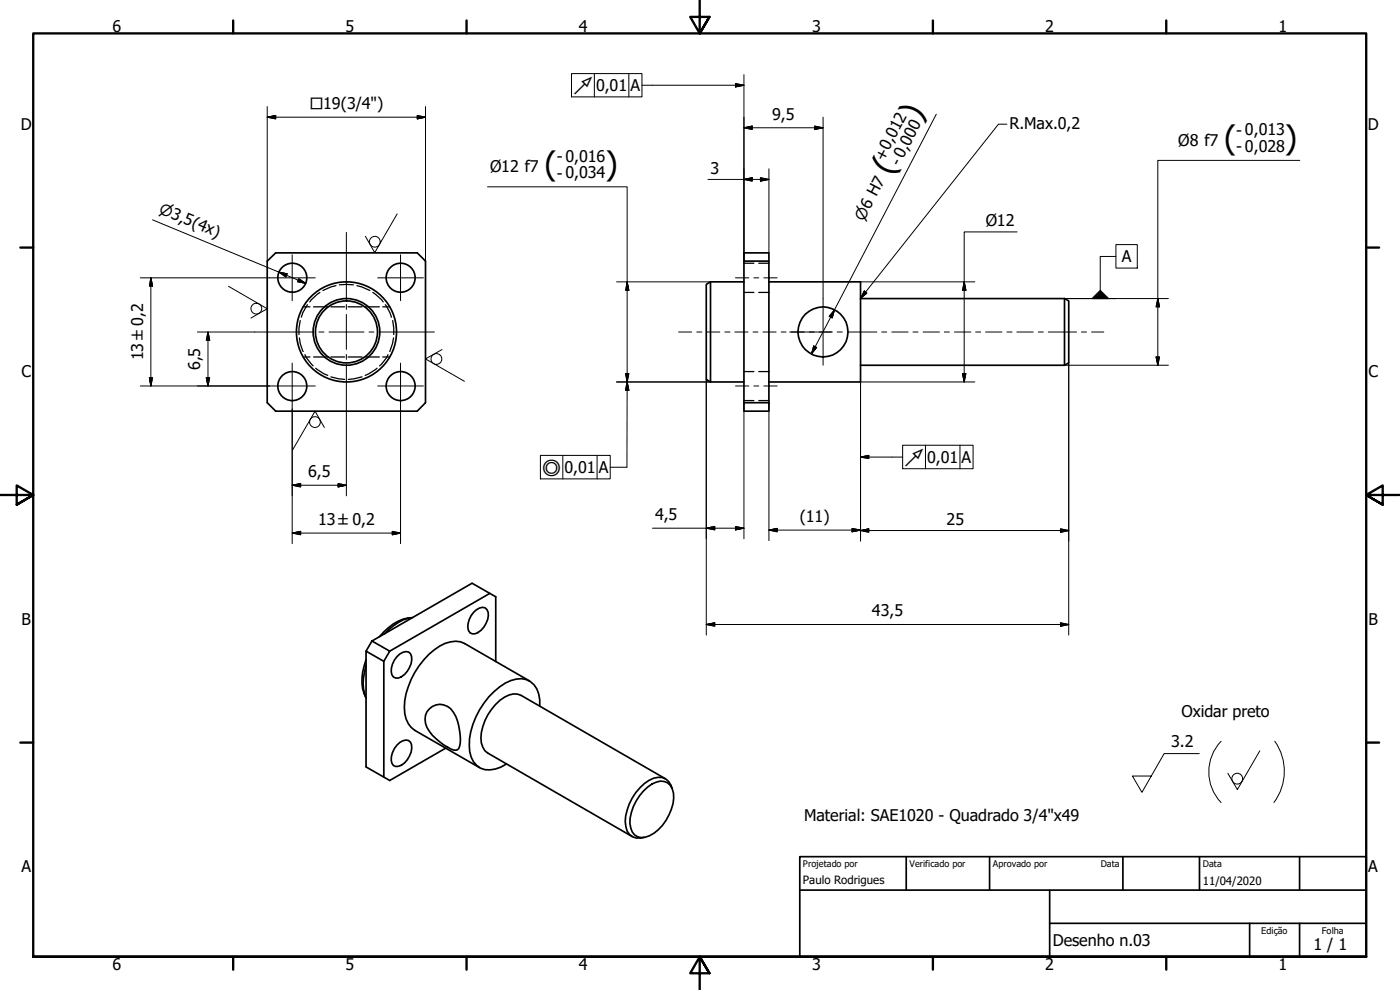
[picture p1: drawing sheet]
<svg xmlns="http://www.w3.org/2000/svg" width="420mm" height="297mm" viewBox="0 0 420 297" stroke-linecap="round" stroke-linejoin="round" font-family="sans-serif">
<g fill="none" stroke="#000" stroke-width=".51">
<path d="M80.2 78.3l2.5-2.4h42.5l2.5 2.4v42.5l-2.5 2.6h-42.5l-2.5-2.6zM223.3 75.9h7.5v2.4h-7.5zM223.3 78.3v42.5M230.8 78.3v42.5M213.2 84.6l-1.2 .7v28.5l1.2 .8M213.2 84.6v30M213.2 84.6h10.1M230.8 84.6h27.5v30h-27.5M258.3 89.6h61.2M319.5 89.6l1.2 .7v18.6l-1.2 .7M319.5 89.6v20M213.2 114.6h10.1"/>
<path d="M258.3 109.6h61.2M223.3 120.8h7.5v2.6h-7.5zM147 178l-30 17.4M109.9 199.7a13.8 13.8 0 0 0 0 9.8M109.9 197.9a14.4 14.4 0 0 0-.2 11.1M109.9 195.4v34.7l7.1 4.1 16.8-9.7M111.6 192.3l5.4 3.1-1.8 3-5.3-3zM111.6 192.3l30.1-17.3 7.1 4.1v19.4M115.2 198.4v34.8M119.1 197a3.4 3.4 0 0 1 3.5-1.4 2.97 2.97 0 0 1 .8 3.5 6.5 6.5 0 0 1-3.8 4.3 1.73 1.73 0 0 1-2.2-1.9 6.6 6.6 0 0 1 1.7-4.5zM123.4 185.3a13.5 13.5 0 0 0-9.5 5.8M123.8 185.3a14 14 0 0 0-8.4 4.9"/>
<path d="M142.1 183.8a3.3 3.3 0 0 1 3.4-1.4 2.86 2.86 0 0 1 .9 3.5 6.5 6.5 0 0 1-3.8 4.3 1.73 1.73 0 0 1-2.2-1.9 6.6 6.6 0 0 1 1.7-4.5zM128.9 212.6a4.5 4.5 0 0 1 7.2 1.1 16.3 16.3 0 0 1 1.8 10.3 1.3 1.3 0 0 1-1.8 1 17.4 17.4 0 0 1-8-6.7 4.9 4.9 0 0 1 .8-5.7zM158.9 204.3l-19.5-11.2a8.6 8.6 0 0 0-9.1 1.9 23.8 23.8 0 0 0-9 17.2 7.8 7.8 0 0 0 3.2 6.9l19.4 11.2M162 211.9a7.1 7.1 0 0 0-4.1-8 10.5 10.5 0 0 0-9.6 3.6 23.1 23.1 0 0 0-7.5 16.2 6.6 6.6 0 0 0 4.7 7.2 9.4 9.4 0 0 0 6.5-1.7M119.1 223.6a3.4 3.4 0 0 1 3.5-1.4 2.89 2.89 0 0 1 .8 3.5 5.3 5.3 0 0 1-4.7 4.3 2.34 2.34 0 0 1-1.2-3.1l.9-2.3zM193 237.4a8.6 8.6 0 0 1 5.2-3 3.7 3.7 0 0 1 3.9 3.6 14.1 14.1 0 0 1-7.2 12.7 3.6 3.6 0 0 1-5.6-2.3 12.8 12.8 0 0 1 3.7-11zM199.7 233.7l-43.3-25.1a4.9 4.9 0 0 0-5 .6 15.2 15.2 0 0 0-6.9 13.7l1 2.4 .9 .7 43.3 25M201.7 236.6a4 4 0 0 0-5.5-3.1 14.7 14.7 0 0 0-8.4 14.5 4 4 0 0 0 5.5 3.3"/>
<circle cx="87.7" cy="83.3" r="4.4"/>
<circle cx="104" cy="99.6" r="15"/>
<circle cx="104" cy="99.6" r="10"/>
<circle cx="104" cy="99.6" r="9.3"/>
<circle cx="120.2" cy="83.3" r="4.4"/>
<circle cx="247" cy="99.6" r="7.5"/>
<circle cx="87.7" cy="115.8" r="4.4"/>
<circle cx="120.2" cy="115.8" r="4.4"/>
</g>
<!-- layer: Oculto (ISO) -->
<g fill="none" stroke="#000" stroke-width=".38">
<path d="M223.3 79h3M227.7 79h3.1M90.1 96.2l-.4 2.2v2M91 92.1h2M92.3 91.4l-1.4 2.4-.5 1.4M94.1 92.1h4.1M96 87.7l-2.5 2.2-.5 .7M99.3 92.1h4.1M100.8 85.7l-1.5 .4-2.4 1.1M101.9 85.5h4.1M104.5 92.1h4.1M107.1 85.7l1.5 .4 2.4 1.1"/>
<path d="M109.7 92.1h4.2M111.9 87.7l2.6 2.2 .5 .7M114.9 92.1h2.1M115.6 91.4l1.4 2.4 .5 1.4M117.9 96.2l.3 4.2M223.3 87.7h3M227.7 87.7h3.1M89.9 101.4l.2 1.7 .9 2.4M91 107.1h2M91.5 106.4l.5 1 2 2.4M94.1 107.1h4.1M94.7 110.5l2.5 1.6 1.2 .5"/>
<path d="M99.3 113.1l4.1 .7M99.3 107.1h4.1M104.5 107.1h4.1M108.6 113.1l-4.1 .7M109.7 107.1h4.2M113.2 110.5l-2.5 1.6-1.1 .5M114.9 107.1h2.1M116.5 106.4l-.5 1-2.1 2.4M118.1 101.4l-.3 1.7-.8 2.4M223.3 111.5h3M227.7 111.5h3.1M223.3 120.2h3"/>
<path d="M227.7 120.2h3.1"/>
</g>
<!-- layer: Borda (ISO) -->
<g fill="none" stroke="#000" stroke-width=".7">
<path d="M70 6.1v3.9M140 6.1v3.9M210 0v10l-2.9-4.9h5.8l-2.9 4.9 2.9-4.9M280 6.1v3.9M350 6.1v3.9M6.1 74.3h3.9M410 74.3h3.9M0 148.5h10l-5-2.8v5.7l5-2.9-5 2.9M420 148.5h-10l5-2.8v5.7l-5-2.9 5 2.9M6.1 222.8h3.9M410 222.8h3.9M10 287.1v-277.1h400v277.1h-400h400"/>
<path d="M70 287.1v3.8M140 287.1v3.8M212.9 292l-2.9-4.9 2.9 4.9h-5.8l2.9-4.9v9.9M280 287.1v3.8M350 287.1v3.8"/>
</g>
<path d="M240 257h170v30.1h-170zM272 257v10.1M297 257v10.1M337 257v10.1M360 257v10.1M390 257v10.1M240 267.1h170M315 277h95M315 267.1v20M375 277v10.1M390 277v10.1" fill="none" stroke="#000" stroke-width=".51"/>
<!-- layer: Geometria de rascunho (ISO) -->
<path d="M366.5 222.4a13.3 13.3 0 0 0 0 18.4M382.6 222.4a15.6 15.6 0 0 1-.3 18.4" fill="none" stroke="#000" stroke-width=".3"/>
<!-- layer: Marca de centro (ISO) -->
<g fill="none" stroke="#000" stroke-width=".3">
<path d="M87.7 76.4v13.8M103.9 69.7v20.1M120.2 76.4v13.8M76.5 99.6h17.7M80.8 83.4h13.8M95.7 99.6h1.5M98.7 99.6h10.5M103.9 91.4v1.4M103.9 94.3v10.5M110.7 99.6h1.5M113.3 83.4h13.8M113.7 99.6h16.7"/>
<path d="M237 99.6h12.5M247 89.6v20M80.8 115.8h13.8M87.7 109v13.7M103.9 106.3v1.5M103.9 109.3v20.3M113.3 115.8h13.8M120.2 109v13.7"/>
</g>
<!-- layer: Linha de centro (ISO) -->
<g fill="none" stroke="#000" stroke-width=".3">
<path d="M203.6 99.6h4M209.1 99.6h1.5M212.1 99.6h3.9M217.6 99.6h1.5M220.5 99.6h4M220.7 83.4h4M226 99.6h1.5M226.3 83.4h1.4M229 99.6h3.9M229.2 83.4h4M234.4 99.6h1.5M237.4 99.6h4"/>
<path d="M242.9 99.6h1.4M245.9 99.6h3.9M251.3 99.6h1.5M254.3 99.6h8.8M264.6 99.6h1.5M267.7 99.6h4.8M274 99.6h1.5M277.1 99.6h4.8M283.4 99.6h1.5M286.4 99.6h4.9M292.8 99.6h1.5M295.8 99.6h4.9"/>
<path d="M302.2 99.6h1.5M305.2 99.6h4.9M311.6 99.6h1.5M314.6 99.6h8.5M324.5 99.6h1.6M327.6 99.6h3.7M220.7 115.8h4M226.3 115.8h1.4M229.2 115.8h4"/>
</g>
<g fill="none" stroke="#000" stroke-width=".3">
<path d="M80.2 35.2l2.5-.5v1zM80.2 35.2h47.5M80.2 32v46.3M125.2 34.7l2.5 .5-2.5 .5zM127.7 32v46.3M223.3 38.3l2.4-.5v1zM223.3 35.2v43.1M223.3 38.3h23.7M244.5 37.8l2.5 .5-2.5 .5zM247 35.2v54.4M281 34.3l-37.5 71.9M146.3 56.1h41.9v58.5"/>
<path d="M212.5 53.8h18.3M223.3 53.8l2.4-.5v1zM228.2 53.3l2.6 .5-2.6 .5zM230.8 50.7v25.2M390.1 48.1h-42.6v61.5M45.8 66l46 19M305.2 69.6h-15.8v45M42.1 83.4h38.7M45.3 83.4l.5 2.4h-1zM45.3 83.4v32.4M59.2 99.6h17.3M62.4 99.6l.5 2.5h-1z"/>
<path d="M62.4 99.6v16.2M83.7 81.6l2.5 .6-.4 .9zM89.7 83.6l2.1 1.4-2.5-.5zM185 84.6h28.2M188.2 84.6l.5 2.5h-.9zM250.4 92.9l-.7 2.5-.8-.5zM258.3 84.6h34.2M289.4 84.6l.5 2.5h-1zM319.5 89.6h31.1M347.5 89.6l.5 2.5h-1zM42.1 115.8h38.7M44.8 113.3h1l-.5 2.5z"/>
<path d="M61.9 113.3h1l-.5 2.5zM185 114.6h28.2M187.8 112.1h.9l-.5 2.5zM212 113.8v76.7M244.2 103.8l.9 .5-1.6 1.9zM288.9 112.1h1l-.5 2.5zM292.5 114.6h-34.2v47.8M319.5 109.6h31.1M320.7 108.9v81.6M347 107.1h1l-.5 2.5zM87.7 122.7v40.4M103.9 129.6v19.2"/>
<path d="M120.2 122.7v40.4M223.3 120.8v40.9M230.8 120.8v41.4M87.7 159.9l2.5-.5v1.1zM87.7 145.6l2.5-.5v1zM87.7 159.9h32.5M87.7 145.6h16.2M101.5 145.1l2.4 .5-2.4 .5zM117.7 159.4l2.5 .5-2.5 .6zM195.8 158.5h27.5M212 158.5l2.5-.5v1zM220.7 158l2.6 .5-2.6 .5z"/>
<path d="M230.8 159.1l2.4-.6v1.1zM230.8 159.1h27.5M255.7 158.5l2.6 .6-2.6 .5zM258.3 159.2l2.4-.5v1zM258.3 159.2h62.4M318.3 158.7l2.4 .5-2.4 .5zM212 187.4l2.5-.5v1zM212 187.4h108.7M318.3 186.9l2.4 .5-2.4 .5z"/>
</g>
<g fill="#000" stroke="#000" stroke-width=".3">
<path d="M80.2 35.2l2.5-.5zM80.2 35.2l2.5-.5v1zM125.2 35.7l2.5-.5zM125.2 34.7l2.5 .5-2.5 .5zM223.3 38.3l2.4-.5zM223.3 38.3l2.4-.5v1zM244.5 38.8l2.5-.5zM244.5 37.8l2.5 .5-2.5 .5zM223.3 53.8l2.4-.5zM223.3 53.8l2.4-.5v1zM228.2 54.3l2.6-.5zM228.2 53.3l2.6 .5-2.6 .5z"/>
<path d="M45.3 83.4l.5 2.4zM45.3 83.4l.5 2.4h-1zM83.7 81.6l2.5 .6zM83.7 81.6l2.5 .6-.4 .9zM89.3 84.5l2.5 .5zM89.7 83.6l2.1 1.4-2.5-.5zM188.2 84.6l.5 2.5zM188.2 84.6l.5 2.5h-.9zM250.4 92.9l-.7 2.5zM250.4 92.9l-.7 2.5-.8-.5zM289.4 84.6l.5 2.5zM289.4 84.6l.5 2.5h-1z"/>
<path d="M347.5 89.6l.5 2.5zM347.5 89.6l.5 2.5h-1zM44.8 113.3l.5 2.5zM44.8 113.3h1l-.5 2.5zM61.9 113.3l.5 2.5zM61.9 113.3h1l-.5 2.5zM62.4 99.6l.5 2.5zM62.4 99.6l.5 2.5h-1zM187.8 112.1l.4 2.5zM187.8 112.1h.9l-.5 2.5zM244.2 103.8l-.7 2.4zM244.2 103.8l.9 .5-1.6 1.9z"/>
<path d="M288.9 112.1l.5 2.5zM288.9 112.1h1l-.5 2.5zM347 107.1l.5 2.5zM347 107.1h1l-.5 2.5zM87.7 159.9l2.5-.5zM87.7 159.9l2.5-.5v1.1zM87.7 145.6l2.5-.5zM87.7 145.6l2.5-.5v1zM101.5 146.1l2.4-.5zM101.5 145.1l2.4 .5-2.4 .5zM212 158.5l2.5-.5zM212 158.5l2.5-.5v1z"/>
<path d="M220.7 159l2.6-.5zM220.7 158l2.6 .5-2.6 .5zM230.8 159.1l2.4-.6zM230.8 159.1l2.4-.6v1.1zM255.7 159.6l2.6-.5zM255.7 158.5l2.6 .6-2.6 .5zM258.3 159.2l2.4-.5zM258.3 159.2l2.4-.5v1zM318.3 159.7l2.4-.5zM318.3 158.7l2.4 .5-2.4 .5zM117.7 160.5l2.5-.6zM117.7 159.4l2.5 .5-2.5 .6z"/>
<path d="M212 187.4l2.5-.5zM212 187.4l2.5-.5v1zM318.3 187.9l2.4-.5zM318.3 186.9l2.4 .5-2.4 .5z"/>
</g>
<g fill="none" stroke="#000" stroke-width=".3">
<path d="M171.5 22.1h21.2v7h-21.2zM178.4 22.1v7M188.7 22.1v7M192.7 25.6h30.6M220.7 25.1l2.6 .5-2.6 .5zM223.3 22.4v55.9M302.2 37.3h-2.5l-41.4 52.3M119.2 64.2l-6.7 11.6-2.8-4.9M334.9 73.4h6.4v7h-6.4zM334.9 76.9h-4.7v10.2M68.6 85.9l11.6 6.7-4.9 2.8M259.4 87.3l.8 .6-1.9 1.7z"/>
<path d="M319.5 89.6h15.4M132.7 104.9l-5 2.8 11.7 6.7M185 114.6h28.2M188.2 114.6l.5 2.5h-1zM188.2 114.6v25.6h-5.1M258.3 114.6v25.7M97.3 128.3l-2.7-4.9-6.8 11.6M162.2 136.6h20.9v7.1h-20.9zM168.9 136.6v7.1M179.2 136.6v7.1M258.3 137.1l2.4-.5v1zM258.3 137.1h12.6"/>
<path d="M270.9 133.6h21.1v7h-21.1zM277.7 133.6v7M288.1 133.6v7M359.9 226.1h-10.5l-6.7 11.6-2.8-4.9h5.6M378.1 225.3l-6.8 11.6-2.8-4.9"/>
<circle cx="112.5" cy="72.5" r="1.62"/>
<circle cx="76.9" cy="92.6" r="1.62"/>
<circle cx="131" cy="107.7" r="1.62"/>
<circle cx="94.5" cy="126.6" r="1.62"/>
<circle cx="371.3" cy="233.6" r="1.62"/>
</g>
<path d="M220.7 26.1l2.6-.5zM220.7 25.1l2.6 .5-2.6 .5zM259.4 87.3l-1.1 2.3zM259.4 87.3l.8 .6-1.9 1.7zM327.7 89.6h5zM327.7 89.6l2.5-2.5 2.5 2.5zM188.2 114.6l.5 2.5zM188.2 114.6l.5 2.5h-1zM258.3 137.1l2.4-.5zM258.3 137.1l2.4-.5v1z" fill="#000" stroke="#000" stroke-width=".3"/>
<g font-size="9.7">
<text x="275.8" y="36.6" transform="rotate(-63 275.8 36.6)">)</text>
<text x="367.3" y="44.7">(</text>
<text x="385.6" y="44.7">)</text>
<text x="163.4" y="52.6">(</text>
<text x="181.7" y="52.6">)</text>
<text x="267.4" y="52.9" transform="rotate(-63 267.4 52.9)">(</text>
</g>
<g font-size="4.8">
<text x="33.7" y="9.6">6</text>
<text x="103.7" y="9.6">5</text>
<text x="173.7" y="9.6">4</text>
<text x="243.7" y="9.6">3</text>
<text x="313.7" y="9.6">2</text>
<text x="383.7" y="9.6">1</text>
<text x="178.9" y="27.3">0,01</text>
<text x="189.2" y="27.3">A</text>
<text x="231.8" y="35.9">9,5</text>
<text x="6.2" y="38.9">D</text>
<text x="303" y="38.7">R.Max.0,2</text>
<text x="371" y="40.8">- 0,013</text>
<text x="410.5" y="38.9">D</text>
<text x="353.6" y="43.8">Ø8 f7</text>
<text x="371" y="45.7">- 0,028</text>
<text x="147.1" y="51.7">Ø12 f7</text>
<text x="167.1" y="53.6">- 0,034</text>
<text x="167.1" y="48.8">- 0,016</text>
<text x="213.2" y="52.2">3</text>
<text x="265.3" y="48.6" transform="rotate(-63 265.3 48.6)">+0,012</text>
<text x="270.1" y="50.1" transform="rotate(-63 270.1 50.1)">- 0,000</text>
<text x="295.8" y="67.8">Ø12</text>
<text x="336.7" y="78.7">A</text>
<text x="6.4" y="113.1">C</text>
<text x="42.9" y="108.1" transform="rotate(-90 42.9 108.1)">13 ±0,2</text>
<text x="60.1" y="111" transform="rotate(-90 60.1 111)">6,5</text>
<text x="410.7" y="113.1">C</text>
<text x="92.5" y="143.2">6,5</text>
<text x="169.4" y="141.9">0,01</text>
<text x="179.7" y="141.9">A</text>
<text x="278.3" y="138.9">0,01</text>
<text x="288.6" y="138.9">A</text>
<text x="95.4" y="157.6">13 ±0,2</text>
<text x="196.6" y="156.1">4,5</text>
<text x="240" y="156.6">(11)</text>
<text x="284.1" y="157.6">25</text>
<text x="261.7" y="185">43,5</text>
<text x="6.4" y="187.4">B</text>
<text x="410.7" y="187.4">B</text>
<text x="354.6" y="215">Oxidar preto</text>
<text x="351.5" y="224">3.2</text>
<text x="241.4" y="246.4">Material: SAE1020 - Quadrado 3/4&quot;x49</text>
<text x="6.4" y="261.7">A</text>
<text x="410.7" y="261.7">A</text>
<text x="316" y="283.8">Desenho n.03</text>
<text x="394.2" y="285">1 / 1</text>
<text x="33.7" y="290.9">6</text>
<text x="103.7" y="290.9">5</text>
<text x="173.7" y="290.9">4</text>
<text x="243.7" y="290.9">3</text>
<text x="313.7" y="290.9">2</text>
<text x="383.7" y="290.9">1</text>
</g>
<g font-size="4.6">
<text x="172" y="28.2">↗</text>
<text x="93" y="32.7">□19(3/4&quot;)</text>
<text x="47.4" y="64" transform="rotate(22 47.4 64)">⌀3,5(4x)</text>
<text x="259.2" y="66.5" transform="rotate(-63 259.2 66.5)">⌀6 H7</text>
<text x="162.7" y="142.7">◎</text>
<text x="271.4" y="139.7">↗</text>
</g>
<g font-size="3.4">
<text x="241" y="265.4">Paulo Rodrigues</text>
<text x="361" y="265.5">11/04/2020</text>
</g>
<g font-size="2.7">
<text x="241" y="260.1">Projetado por</text>
<text x="273" y="260.1">Verificado por</text>
<text x="298" y="260.1">Aprovado por</text>
<text x="330.3" y="260">Data</text>
<text x="361" y="260">Data</text>
<text x="378.5" y="280.2">Edição</text>
<text x="396.7" y="280.1">Folha</text>
</g>
</svg>
